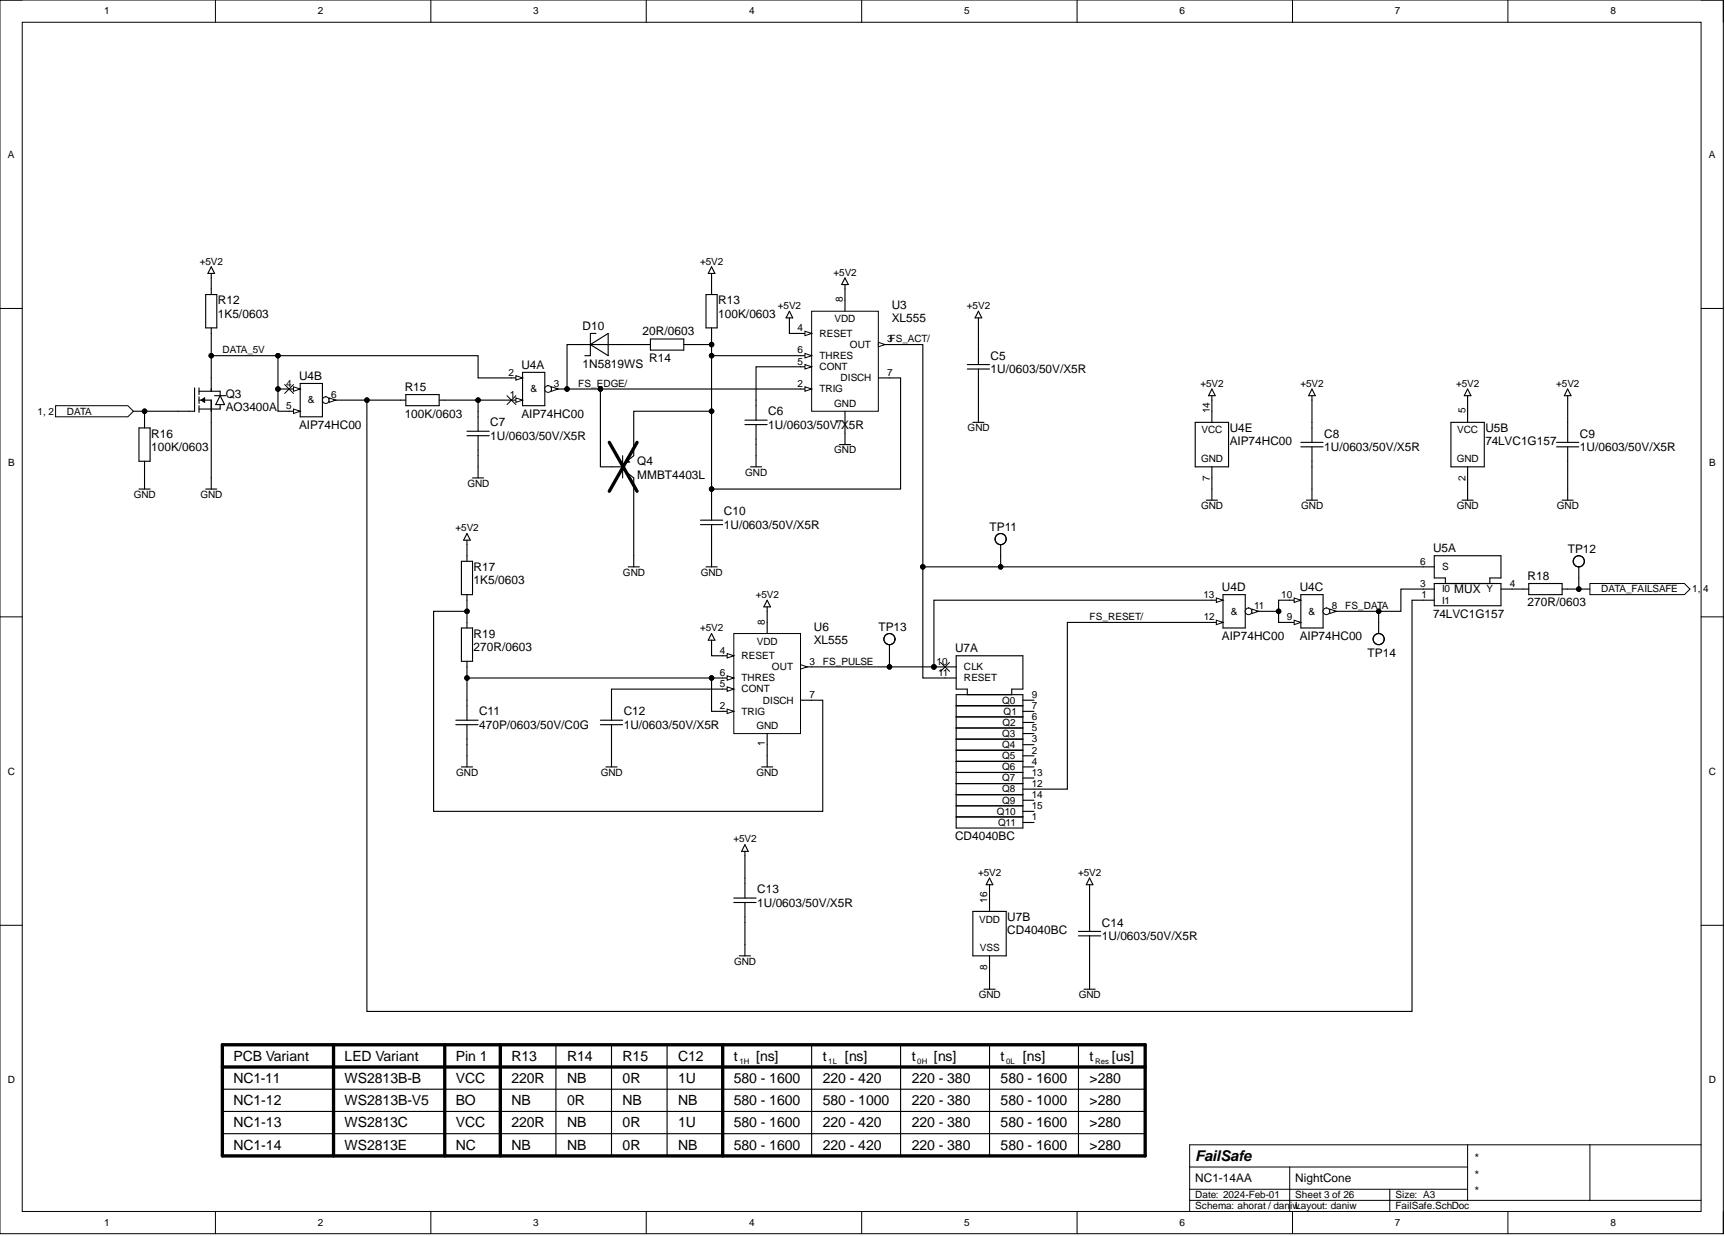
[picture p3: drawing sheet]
<svg xmlns="http://www.w3.org/2000/svg" width="393mm" height="282mm" viewBox="0 0 393 282" stroke-linecap="round" stroke-linejoin="round" font-family="sans-serif">
<g fill="none" stroke="#000" stroke-width=".23">
<path d="M0 0h393v281.3h-393zM0 0h5.1M5.1 5.1h382.8v271.2h-382.8zM49.1 0v5.1M98.2 0v5.1M147.4 0v5.1M196.5 0v5.1M245.6 0v5.1M294.7 0v5.1M343.8 0v5.1M387.9 0h5.1v5.1M0 70.3h5.1"/>
<path d="M387.9 70.3h5.1M0 140.7h5.1M387.9 140.7h5.1M0 211h5.1M387.9 211h5.1M49.1 276.3v5M98.2 276.3v5M147.4 276.3v5M196.5 276.3v5M245.6 276.3v5M271.3 266.1h63.4M271.3 273.7h116.6"/>
<path d="M271.3 271.2h63.4M294.1 266.1v10.2M294.7 276.3v5M316.9 271.2v5.1M334.7 261.1v12.6M343.8 276.3v5M362.5 261.1v12.6M387.9 261.1h-116.6v15.2M393 276.3v5"/>
</g>
<path d="M12.7 92.5h16.5l1.2 1.3-1.2 1.3h-16.5z" fill-rule="evenodd" fill="#fff"/>
<path d="M12.7 92.5h16.5l1.2 1.3-1.2 1.3h-16.5z" fill="none" stroke="#000" stroke-width=".23"/>
<path d="M362.5 133.1h21.6l1.3 1.2-1.3 1.3h-21.6z" fill-rule="evenodd" fill="#fff"/>
<path d="M362.5 133.1h21.6l1.3 1.2-1.3 1.3h-21.6z" fill="none" stroke="#000" stroke-width=".23"/>
<g fill="none" stroke="#000" stroke-width=".25">
<path d="M116.6 91.3h2.6M119.2 84.9h5v7.6h-5zM330.9 96.3h7.6v10.2h-7.6zM334.7 93.8v2.5M334.7 106.5v2.5M324.5 129.3h2.5M324.5 134.3h2.5M324.5 136.9h2.5M327 133.1h15.3v5h-15.3zM329.6 133.1v-1.3h-2.6v-5.1h15.3v5.1h-2.6v1.3M342.3 134.3h2.5M215.5 152.1h2.5"/>
<path d="M215.5 154.6h2.5M218 158.4h15.2v30.4h-15.2zM220.6 158.4v-1.2h-2.6v-7.7h15.2v7.7h-2.5v1.2M233.2 159.7h2.6M218 161h15.2M218 163.5h15.2M218 166h15.2M218 168.6h15.2M218 171.1h15.2M218 173.6h15.2M218 176.2h15.2M218 178.7h15.2"/>
<path d="M233.2 172.4h2.6M233.2 169.8h2.6M233.2 174.9h2.6M233.2 167.3h2.6M233.2 164.8h2.6M233.2 162.2h2.6M233.2 180h2.6M233.2 177.4h2.6M218 181.2h15.2M218 183.8h15.2M218 186.3h15.2M233.2 187.6h2.6"/>
<path d="M233.2 182.5h2.6M233.2 185h2.6M221.8 207.8h7.6v10.2h-7.6zM225.6 205.3v2.5M225.6 218v2.5"/>
</g>
<path d="M117.6 90.7l1.6 .6-1.6 .5z" fill="#fff"/>
<path d="M117.6 90.7l1.6 .6-1.6 .5z" fill="none" stroke="#000" stroke-width=".23"/>
<path d="M116.6 86.2h2.6" fill="none" stroke="#000" stroke-width=".25"/>
<path d="M117.6 85.7l1.6 .5-1.6 .5z" fill="#fff"/>
<path d="M117.6 85.7l1.6 .5-1.6 .5z" fill="none" stroke="#000" stroke-width=".23"/>
<path d="M124.2 88.7h2.6" fill="none" stroke="#000" stroke-width=".25"/>
<circle cx="125" cy="88.7" r=".76" fill="#fff"/>
<circle cx="125" cy="88.7" r=".76" fill="none" stroke="#000" stroke-width=".23"/>
<path d="M125.7 88.2l1.6 .5-1.6 .5z" fill="#fff"/>
<path d="M125.7 88.2l1.6 .5-1.6 .5z" fill="none" stroke="#000" stroke-width=".23"/>
<path d="M65.9 88.7h2.6M68.5 87.4h5v7.7h-5z" fill="none" stroke="#000" stroke-width=".25"/>
<path d="M66.9 88.2l1.6 .5-1.6 .5z" fill="#fff"/>
<path d="M66.9 88.2l1.6 .5-1.6 .5z" fill="none" stroke="#000" stroke-width=".23"/>
<path d="M65.9 93.8h2.6" fill="none" stroke="#000" stroke-width=".25"/>
<path d="M66.9 93.3l1.6 .5-1.6 .5z" fill="#fff"/>
<path d="M66.9 93.3l1.6 .5-1.6 .5z" fill="none" stroke="#000" stroke-width=".23"/>
<path d="M73.5 91.3h2.6" fill="none" stroke="#000" stroke-width=".25"/>
<circle cx="74.3" cy="91.3" r=".76" fill="#fff"/>
<circle cx="74.3" cy="91.3" r=".76" fill="none" stroke="#000" stroke-width=".23"/>
<path d="M75 90.7l1.6 .6-1.6 .5z" fill="#fff"/>
<path d="M75 90.7l1.6 .6-1.6 .5z" fill="none" stroke="#000" stroke-width=".23"/>
<path d="M294.1 136.9h2.5M296.6 135.6h5.1v7.6h-5.1z" fill="none" stroke="#000" stroke-width=".25"/>
<path d="M295.1 136.4l1.5 .5-1.5 .5z" fill="#fff"/>
<path d="M295.1 136.4l1.5 .5-1.5 .5z" fill="none" stroke="#000" stroke-width=".23"/>
<path d="M294.1 141.9h2.5" fill="none" stroke="#000" stroke-width=".25"/>
<path d="M295.1 141.4l1.5 .5-1.5 .6z" fill="#fff"/>
<path d="M295.1 141.4l1.5 .5-1.5 .6z" fill="none" stroke="#000" stroke-width=".23"/>
<path d="M301.7 139.4h2.5" fill="none" stroke="#000" stroke-width=".25"/>
<circle cx="302.5" cy="139.4" r=".76" fill="#fff"/>
<circle cx="302.5" cy="139.4" r=".76" fill="none" stroke="#000" stroke-width=".23"/>
<path d="M303.2 138.9l1.5 .5-1.5 .5z" fill="#fff"/>
<path d="M303.2 138.9l1.5 .5-1.5 .5z" fill="none" stroke="#000" stroke-width=".23"/>
<path d="M276.3 136.9h2.6M278.9 135.6h5.1v7.6h-5.1z" fill="none" stroke="#000" stroke-width=".25"/>
<path d="M277.4 136.4l1.5 .5-1.5 .5z" fill="#fff"/>
<path d="M277.4 136.4l1.5 .5-1.5 .5z" fill="none" stroke="#000" stroke-width=".23"/>
<path d="M276.3 141.9h2.6" fill="none" stroke="#000" stroke-width=".25"/>
<path d="M277.4 141.4l1.5 .5-1.5 .6z" fill="#fff"/>
<path d="M277.4 141.4l1.5 .5-1.5 .6z" fill="none" stroke="#000" stroke-width=".23"/>
<path d="M284 139.4h2.5" fill="none" stroke="#000" stroke-width=".25"/>
<circle cx="284.7" cy="139.4" r=".76" fill="#fff"/>
<circle cx="284.7" cy="139.4" r=".76" fill="none" stroke="#000" stroke-width=".23"/>
<path d="M285.5 138.9l1.5 .5-1.5 .5z" fill="#fff"/>
<path d="M285.5 138.9l1.5 .5-1.5 .5z" fill="none" stroke="#000" stroke-width=".23"/>
<path d="M272.5 96.3h7.6v10.2h-7.6zM276.3 93.8v2.5M276.3 106.5v2.5" fill="none" stroke="#000" stroke-width=".25"/>
<path d="M167.3 144.5h15.2v22.8h-15.2z" fill-rule="evenodd" fill="#fff"/>
<path d="M167.3 144.5h15.2v22.8h-15.2z" fill="none" stroke="#000" stroke-width=".23"/>
<path d="M164.8 162.2h2.5M174.9 167.3v2.5" fill="none" stroke="#000" stroke-width=".25"/>
<path d="M165.8 161.7l1.5 .5-1.5 .5z" fill="#fff"/>
<path d="M165.8 161.7l1.5 .5-1.5 .5z" fill="none" stroke="#000" stroke-width=".23"/>
<path d="M182.5 152.1h2.6" fill="none" stroke="#000" stroke-width=".25"/>
<path d="M182.5 151.6l1.6 .5-1.6 .5z" fill="#fff"/>
<path d="M182.5 151.6l1.6 .5-1.6 .5z" fill="none" stroke="#000" stroke-width=".23"/>
<path d="M164.8 149.5h2.5" fill="none" stroke="#000" stroke-width=".25"/>
<path d="M165.8 149l1.5 .5-1.5 .6z" fill="#fff"/>
<path d="M165.8 149l1.5 .5-1.5 .6z" fill="none" stroke="#000" stroke-width=".23"/>
<path d="M164.8 157.2h2.5" fill="none" stroke="#000" stroke-width=".25"/>
<path d="M165.8 156.6l1.5 .6-1.5 .5z" fill="#fff"/>
<path d="M165.8 156.6l1.5 .6-1.5 .5z" fill="none" stroke="#000" stroke-width=".23"/>
<path d="M164.8 154.6h2.5" fill="none" stroke="#000" stroke-width=".25"/>
<path d="M165.8 154.1l1.5 .5-1.5 .5z" fill="#fff"/>
<path d="M165.8 154.1l1.5 .5-1.5 .5z" fill="none" stroke="#000" stroke-width=".23"/>
<path d="M174.9 141.9v2.6M182.5 159.7h2.6" fill="none" stroke="#000" stroke-width=".25"/>
<path d="M185.1 71h15.2v22.8h-15.2z" fill-rule="evenodd" fill="#fff"/>
<path d="M185.1 71h15.2v22.8h-15.2z" fill="none" stroke="#000" stroke-width=".23"/>
<path d="M182.5 88.7h2.6M192.7 93.8v2.5" fill="none" stroke="#000" stroke-width=".25"/>
<path d="M183.6 88.2l1.5 .5-1.5 .5z" fill="#fff"/>
<path d="M183.6 88.2l1.5 .5-1.5 .5z" fill="none" stroke="#000" stroke-width=".23"/>
<path d="M200.3 78.6h2.5" fill="none" stroke="#000" stroke-width=".25"/>
<path d="M200.3 78.1l1.5 .5-1.5 .5z" fill="#fff"/>
<path d="M200.3 78.1l1.5 .5-1.5 .5z" fill="none" stroke="#000" stroke-width=".23"/>
<path d="M182.5 76h2.6" fill="none" stroke="#000" stroke-width=".25"/>
<path d="M183.6 75.5l1.5 .5-1.5 .6z" fill="#fff"/>
<path d="M183.6 75.5l1.5 .5-1.5 .6z" fill="none" stroke="#000" stroke-width=".23"/>
<path d="M182.5 83.6h2.6" fill="none" stroke="#000" stroke-width=".25"/>
<path d="M183.6 83.1l1.5 .5-1.5 .6z" fill="#fff"/>
<path d="M183.6 83.1l1.5 .5-1.5 .6z" fill="none" stroke="#000" stroke-width=".23"/>
<path d="M182.5 81.1h2.6" fill="none" stroke="#000" stroke-width=".25"/>
<path d="M183.6 80.6l1.5 .5-1.5 .5z" fill="#fff"/>
<path d="M64.9 87.7l2 2M66.9 87.7l-2 2M115.6 90.2l2 2.1M117.6 90.2l-2 2.1M183.6 80.6l1.5 .5-1.5 .5zM214.5 151.1l2 2M216.5 151.1l-2 2" fill="none" stroke="#000" stroke-width=".23"/>
<g fill="none" stroke="#000" stroke-width=".25">
<path d="M46.9 67.2h2.5v7.6h-2.5zM48.2 62.4v1M48.2 65.9v1.3M48.2 74.8v1.2M48.2 60.8l.7 1.6h-1.5zM131.8 78.6h10.2M134.6 78.6l4.1-2.6v5.1zM135.9 76h-1.3v5.1h-1.2M147 78.6h1.3M148.3 77.3h7.6v2.5h-7.6zM155.9 78.6h1.3M161 67.2h2.5v7.6h-2.5z"/>
<path d="M162.3 60.8l.7 1.6h-1.5zM162.3 62.4v1M162.3 65.9v1.3M162.3 74.8v1.2M180 71l.8 1.5h-1.6zM180 72.5v1M192.7 64.9v1M192.7 68.4v2.6M192.7 63.4l.7 1.5h-1.5zM223.1 71l.8 1.5h-1.6zM223.1 72.5v1M223.1 78.6v4.5"/>
<path d="M31.7 97.6h2.5v7.6h-2.5zM33 96.3v1.3M44.4 88.5v5.3h-3.8M45.4 91.3h2.8v5M45.4 88.5v1.5M45.4 90.5v1.5M45.4 92.5v1.5M45.4 89.2h4.8v1M45.9 91.3l.7-.6v1.1zM46.6 91l-.5 .3 .5 .2M48.2 86.2v3M48.9 90.2h2.6"/>
<path d="M50.2 92.3v1h-4.8M50.2 90.2l1 2.1h-2zM91.3 91.3h1.2M92.5 90h7.6v2.5h-7.6zM100.1 91.3h1.3M106.5 98.3h5.1M106.5 99.4h5.1M109 93.8v4.5M109 99.4v4.5M169.9 95.8h5M169.9 96.8h5M172.4 91.3v4.5"/>
<path d="M172.4 96.8v4.6M192.7 98.9v2.5M200.3 86.2h2.5M220.6 83.1h5M220.6 84.2h5M221.8 96.3h2.6M223.1 84.2v4.5M223.1 93.8v2.5M276.3 90.2v1.1M276.3 88.7l.8 1.5h-1.5zM299.2 88.7l.7 1.5h-1.5zM299.2 90.2v1.1"/>
<path d="M299.2 96.3v4.6M334.7 88.7l.7 1.5h-1.5zM334.7 90.2v1.1M357.5 88.7l.7 1.5h-1.5zM357.5 90.2v1.1M357.5 96.3v4.6M31.7 111.5h2.5M33 105.2v1.3M33 109v2.5M46.9 111.5h2.5M48.2 109v2.5M107.7 109h2.6"/>
<path d="M109 106.5v2.5M139.4 106.5h2.6M142 107l2.5 2v2.5M142 103.9v5.1M144.5 101.4v2.5l-2.5 2.1M159.7 118.6h5.1M159.7 119.6h5.1M162.3 114.1v4.5M162.3 119.6v4.6M171.1 106.5h2.6M172.4 103.9v2.6M191.4 101.4h2.5"/>
<path d="M275.1 114.1h2.5M276.3 111.5v2.6M296.6 100.9h5.1M296.6 101.9h5.1M297.9 114.1h2.5M299.2 101.9v4.6M299.2 111.5v2.6M333.4 114.1h2.5M334.7 111.5v2.6M354.9 100.9h5.1M354.9 101.9h5.1M356.2 114.1h2.5"/>
<path d="M357.5 101.9v4.6M357.5 111.5v2.6M105.2 128h2.5v7.6h-2.5zM106.5 121.7l.7 1.5h-1.5zM106.5 123.2v1M106.5 126.7v1.3M106.5 135.6v1.3M161 129.3h2.5M162.3 126.7v2.6M174.9 136.9l.8 1.5h-1.5zM174.9 138.4v1M105.2 143.2h2.5v7.6h-2.5z"/>
<path d="M106.5 141.9v1.3M106.5 150.8v1.3M106.5 159.7v4.5M139.4 159.7v4.5M162.3 146v1M162.3 144.5l.7 1.5h-1.5zM103.9 164.2h5.1M103.9 165.3h5.1M105.2 174.9h2.5M106.5 165.3v4.5M106.5 172.4v2.5M136.9 164.2h5.1"/>
<path d="M136.9 165.3h5.1M138.2 174.9h2.5M139.4 165.3v4.5M139.4 172.4v2.5M173.7 174.9h2.5M174.9 172.4v2.5M169.9 194.2v1M169.9 192.6l.7 1.6h-1.5zM167.3 204.8h5.1M167.3 205.8h5.1M168.6 218h2.5M169.9 200.2v4.6"/>
<path d="M169.9 205.8v4.6M169.9 215.4v2.6M225.6 201.8v1M225.6 200.2l.8 1.6h-1.5zM245.9 212.4h5.1M245.9 213.4h5.1M248.5 200.2l.7 1.6h-1.5zM248.5 201.8v1M248.5 207.8v4.6M248.5 213.4v4.6M126.8 238.3v25.3M139.4 238.3v25.3"/>
<path d="M152.1 238.3v25.3M185.1 238.3v25.3M205.4 238.3v25.3M224.4 225.6h2.5M225.6 223.1v2.5M225.6 238.3v25.3M245.9 238.3v25.3M247.2 225.6h2.5M248.5 223.1v2.5M50.7 248.4h210.4M50.7 253.5h210.4M50.7 258.5h210.4"/>
</g>
<path d="M50.7 238.3h210.4v25.3h-210.4zM76.1 238.3v25.3M101.4 238.3v25.3M114.1 238.3v25.3M164.8 238.3v25.3M50.7 243.3h210.4" fill="none" stroke="#000" stroke-width=".76"/>
<path d="M142.9 104.6l.6 .8h-.9z" fill="#fff"/>
<g fill="none" stroke="#000" stroke-width=".25">
<path d="M48.2 63.4v2.5M48.2 76v5.1M131.8 78.6h-2.5v10.1M142 78.6h5M157.2 78.6h5.1v2.5M162.3 63.4v2.5M162.3 76v2.6M180 73.5v2.5h2.5M192.7 65.9v2.5M202.8 78.6h7.6v50.7h114.1M223.1 73.5v5.1M30.4 93.8h10.2"/>
<path d="M33 93.8v2.5M48.2 96.3v12.7M63.4 81.1h-15.2v5.1M63.4 88.7h2.5M76.1 91.3h15.2M83.7 91.3v139.4h238.3v-93.8h2.5M101.4 91.3h15.2M109 91.3v2.5M116.6 86.2h-7.6v-5.1h-45.6v12.7h2.5M126.8 88.7h55.7M136.9 88.7v17.8h2.5M162.3 93.8h-17.8v7.6"/>
<path d="M182.5 83.6h-10.1v7.7M182.5 81.1h-20.2v33M192.7 96.3v2.6M202.8 86.2h2.6v25.3h-43.1M223.1 88.7v5.1M276.3 91.3v2.5M299.2 91.3v5M334.7 91.3v2.5M357.5 91.3v5M33 106.5v2.5M109 103.9v2.6M142.9 104.6l.6 .8h-.9z"/>
<path d="M144.5 111.5v17.8M172.4 101.4v2.5M276.3 109v2.5M299.2 106.5v5M334.7 109v2.5M357.5 106.5v5M106.5 139.4h-7.6v45.6h88.7v-25.3h-2.5M106.5 136.9v5M106.5 124.2v2.5M143.2 129.3h2.6M162.3 124.2v2.5M174.9 139.4v2.5"/>
<path d="M210.4 129.3v25.3h5.1M228.2 124.2v5.1M276.3 136.9h-63.3v15.2M286.5 139.4h5.1M294.1 136.9h-2.5v5h2.5M314.4 139.4v5.1M324.5 134.3h-5.1v5.1h-15.2M344.8 134.3h3.8M348.6 133.1h7.6v2.5h-7.6zM356.2 134.3h6.3M360 129.3v5M106.5 152.1v2.5"/>
<path d="M162.3 147v2.5h2.5M162.3 154.6v7.6h2.5M164.8 157.2h-25.4v2.5M164.8 154.6h-58.3v5.1M185.1 152.1h27.9M202.8 147v5.1M213 152.1h2.5M276.3 141.9h-32.9v38.1h-7.6M106.5 169.8v2.6M139.4 169.8v2.6M174.9 169.8v2.6M169.9 195.2v5"/>
<path d="M169.9 210.4v5M225.6 202.8v2.5M248.5 202.8v5M248.5 218v5.1M225.6 220.5v2.6"/>
<circle cx="228.2" cy="122.9" r="1.27"/>
<circle cx="360" cy="128" r="1.27"/>
<circle cx="202.8" cy="145.7" r="1.27"/>
<circle cx="314.4" cy="145.7" r="1.27"/>
</g>
<path d="M138.9 100.9l6.4 11.1M145.3 100.9l-6.4 11.1" fill="none" stroke="#000" stroke-width=".76"/>
<g fill="#000">
<circle cx="162.3" cy="78.6" r=".51"/>
<circle cx="33" cy="93.8" r=".51"/>
<circle cx="48.2" cy="81.1" r=".51"/>
<circle cx="63.4" cy="81.1" r=".51"/>
<circle cx="63.4" cy="88.7" r=".51"/>
<circle cx="83.7" cy="91.3" r=".51"/>
<circle cx="109" cy="91.3" r=".51"/>
<circle cx="129.3" cy="88.7" r=".51"/>
<circle cx="136.9" cy="88.7" r=".51"/>
<circle cx="162.3" cy="81.1" r=".51"/>
<circle cx="162.3" cy="93.8" r=".51"/>
<circle cx="162.3" cy="111.5" r=".51"/>
<circle cx="106.5" cy="139.4" r=".51"/>
<circle cx="210.4" cy="129.3" r=".51"/>
<circle cx="228.2" cy="129.3" r=".51"/>
<circle cx="291.6" cy="139.4" r=".51"/>
<circle cx="314.4" cy="139.4" r=".51"/>
<circle cx="360" cy="134.3" r=".51"/>
<circle cx="106.5" cy="154.6" r=".51"/>
<circle cx="162.3" cy="154.6" r=".51"/>
<circle cx="202.8" cy="152.1" r=".51"/>
<circle cx="213" cy="152.1" r=".51"/>
</g>
<g fill="none" stroke="#000" stroke-width=".23">
<circle cx="162.3" cy="78.6" r=".51"/>
<circle cx="33" cy="93.8" r=".51"/>
<circle cx="48.2" cy="81.1" r=".51"/>
<circle cx="63.4" cy="81.1" r=".51"/>
<circle cx="63.4" cy="88.7" r=".51"/>
<circle cx="83.7" cy="91.3" r=".51"/>
<circle cx="109" cy="91.3" r=".51"/>
<circle cx="129.3" cy="88.7" r=".51"/>
<circle cx="136.9" cy="88.7" r=".51"/>
<circle cx="162.3" cy="81.1" r=".51"/>
<circle cx="162.3" cy="93.8" r=".51"/>
<circle cx="162.3" cy="111.5" r=".51"/>
<circle cx="106.5" cy="139.4" r=".51"/>
<circle cx="210.4" cy="129.3" r=".51"/>
<circle cx="228.2" cy="129.3" r=".51"/>
<circle cx="291.6" cy="139.4" r=".51"/>
<circle cx="314.4" cy="139.4" r=".51"/>
<circle cx="360" cy="134.3" r=".51"/>
<circle cx="106.5" cy="154.6" r=".51"/>
<circle cx="162.3" cy="154.6" r=".51"/>
<circle cx="202.8" cy="152.1" r=".51"/>
<circle cx="213" cy="152.1" r=".51"/>
</g>
<text font-size="3.4" x="272.5" y="264.9">FailSafe</text>
<g font-size="3.2">
<text x="53.2" y="241.9">PCB Variant</text>
<text x="78.6" y="241.9">LED Variant</text>
<text x="103.9" y="241.9">Pin 1</text>
<text x="116.6" y="241.9">R13</text>
<text x="129.3" y="241.9">R14</text>
<text x="142" y="241.9">R15</text>
<text x="154.7" y="241.9">C12</text>
<text x="167.3" y="241.9">t</text>
<text x="172.4" y="241.9">[ns]</text>
<text x="187.6" y="241.9">t</text>
<text x="192.7" y="241.9">[ns]</text>
<text x="207.9" y="241.9">t</text>
<text x="213" y="241.9">[ns]</text>
<text x="228.2" y="241.9">t</text>
<text x="233.2" y="241.9">[ns]</text>
<text x="248.5" y="241.9">t</text>
<text x="253.5" y="241.9">[us]</text>
<text x="53.2" y="247">NC1-11</text>
<text x="78.6" y="247">WS2813B-B</text>
<text x="103.9" y="247">VCC</text>
<text x="116.6" y="247">220R</text>
<text x="129.3" y="247">NB</text>
<text x="142" y="247">0R</text>
<text x="154.7" y="247">1U</text>
<text x="167.3" y="247">580 - 1600</text>
<text x="187.6" y="247">220 - 420</text>
<text x="207.9" y="247">220 - 380</text>
<text x="228.2" y="247">580 - 1600</text>
<text x="248.5" y="247">&gt;280</text>
<text x="53.2" y="252">NC1-12</text>
<text x="53.2" y="257.1">NC1-13</text>
<text x="78.6" y="252">WS2813B-V5</text>
<text x="78.6" y="257.1">WS2813C</text>
<text x="103.9" y="252">BO</text>
<text x="103.9" y="257.1">VCC</text>
<text x="116.6" y="252">NB</text>
<text x="116.6" y="257.1">220R</text>
<text x="129.3" y="252">0R</text>
<text x="129.3" y="257.1">NB</text>
<text x="142" y="252">NB</text>
<text x="142" y="257.1">0R</text>
<text x="154.7" y="252">NB</text>
<text x="154.7" y="257.1">1U</text>
<text x="167.3" y="252">580 - 1600</text>
<text x="167.3" y="257.1">580 - 1600</text>
<text x="187.6" y="252">580 - 1000</text>
<text x="187.6" y="257.1">220 - 420</text>
<text x="207.9" y="252">220 - 380</text>
<text x="207.9" y="257.1">220 - 380</text>
<text x="228.2" y="252">580 - 1000</text>
<text x="228.2" y="257.1">580 - 1600</text>
<text x="248.5" y="252">&gt;280</text>
<text x="248.5" y="257.1">&gt;280</text>
<text x="53.2" y="262.2">NC1-14</text>
<text x="78.6" y="262.2">WS2813E</text>
<text x="103.9" y="262.2">NC</text>
<text x="116.6" y="262.2">NB</text>
<text x="129.3" y="262.2">NB</text>
<text x="142" y="262.2">0R</text>
<text x="154.7" y="262.2">NB</text>
<text x="167.3" y="262.2">580 - 1600</text>
<text x="187.6" y="262.2">220 - 420</text>
<text x="207.9" y="262.2">220 - 380</text>
<text x="228.2" y="262.2">580 - 1600</text>
<text x="248.5" y="262.2">&gt;280</text>
</g>
<g font-size="2.7">
<text x="49.7" y="69.4">R12</text>
<text x="163.8" y="69.4">R13</text>
<text x="203.3" y="70.4">U3</text>
<text x="49.7" y="72.4">1K5/0603</text>
<text x="132.8" y="75.2">D10</text>
<text x="146.5" y="76.5">20R/0603</text>
<text x="163.8" y="72.4">100K/0603</text>
<text x="203.3" y="73.4">XL555</text>
<text x="132.8" y="83.8">1N5819WS</text>
<text x="148.1" y="82.5">R14</text>
<text x="225.9" y="82">C5</text>
<text x="68.2" y="86.6">U4B</text>
<text x="92.3" y="89.1">R15</text>
<text x="118.9" y="84.1">U4A</text>
<text x="225.9" y="85.1">1U/0603/50V/X5R</text>
<text x="51.5" y="90.7">Q3</text>
<text x="51.5" y="93.7">AO3400A</text>
<text x="92.3" y="95.2">100K/0603</text>
<text x="118.9" y="95.2">AIP74HC00</text>
<text x="175.2" y="94.7">C6</text>
<text x="34.5" y="99.8">R16</text>
<text x="68.2" y="97.8">AIP74HC00</text>
<text x="111.8" y="97.3">C7</text>
<text x="111.8" y="100.3">1U/0603/50V/X5R</text>
<text x="175.2" y="97.8">1U/0603/50V/X5R</text>
<text x="280.4" y="98.5">U4E</text>
<text x="280.4" y="101.6">AIP74HC00</text>
<text x="302" y="99.8">C8</text>
<text x="338.7" y="98.5">U5B</text>
<text x="338.7" y="101.6">74LVC1G157</text>
<text x="360.3" y="99.8">C9</text>
<text x="34.5" y="102.8">100K/0603</text>
<text x="145.3" y="106.1">Q4</text>
<text x="302" y="102.8">1U/0603/50V/X5R</text>
<text x="360.3" y="102.8">1U/0603/50V/X5R</text>
<text x="145.3" y="109.2">MMBT4403L</text>
<text x="165" y="117.5">C10</text>
<text x="165" y="120.6">1U/0603/50V/X5R</text>
<text x="225.6" y="121.1">TP11</text>
<text x="326.8" y="125.9">U5A</text>
<text x="108" y="130.2">R17</text>
<text x="357.5" y="126.1">TP12</text>
<text x="108" y="133.2">1K5/0603</text>
<text x="278.6" y="134.8">U4D</text>
<text x="296.4" y="134.8">U4C</text>
<text x="331.6" y="135.3">MUX</text>
<text x="348.3" y="132.2">R18</text>
<text x="185.6" y="143.9">U6</text>
<text x="200.3" y="143.9">TP13</text>
<text x="326.8" y="140.8">74LVC1G157</text>
<text x="348.3" y="138.3">270R/0603</text>
<text x="108" y="145.4">R19</text>
<text x="108" y="148.4">270R/0603</text>
<text x="185.6" y="146.9">XL555</text>
<text x="217.8" y="148.7">U7A</text>
<text x="278.6" y="145.9">AIP74HC00</text>
<text x="296.4" y="145.9">AIP74HC00</text>
<text x="311.8" y="149.7">TP14</text>
<text x="109.3" y="163.2">C11</text>
<text x="109.3" y="166.2">470P/0603/50V/C0G</text>
<text x="142.2" y="163.2">C12</text>
<text x="142.2" y="166.2">1U/0603/50V/X5R</text>
<text x="217.8" y="191.5">CD4040BC</text>
<text x="172.7" y="203.7">C13</text>
<text x="172.7" y="206.7">1U/0603/50V/X5R</text>
<text x="229.7" y="210">U7B</text>
<text x="229.7" y="213.1">CD4040BC</text>
<text x="251.2" y="211.3">C14</text>
<text x="251.2" y="214.3">1U/0603/50V/X5R</text>
<text x="272.5" y="269.6">NC1-14AA</text>
<text x="295.4" y="269.6">NightCone</text>
<text x="335.9" y="265">*</text>
<text x="335.9" y="268.8">*</text>
<text x="335.9" y="272.6">*</text>
</g>
<g font-size="2.3">
<text x="23.7" y="3.3">1</text>
<text x="72.5" y="3.3">2</text>
<text x="121.6" y="3.3">3</text>
<text x="170.8" y="3.3">4</text>
<text x="219.9" y="3.3">5</text>
<text x="269" y="3.3">6</text>
<text x="318.1" y="3.3">7</text>
<text x="367.3" y="3.3">8</text>
<text x="1.8" y="36">A</text>
<text x="389.7" y="36">A</text>
<text x="45.6" y="60.3">+5V2</text>
<text x="159.6" y="60.3">+5V2</text>
<text x="190.1" y="62.9">+5V2</text>
<text x="177.4" y="70.5">+5V2</text>
<text x="192.2" y="68.9" transform="rotate(-90 192.2 68.9)">8</text>
<text x="220.5" y="70.5">+5V2</text>
<text x="181.9" y="75.5">4</text>
<text x="186.8" y="76.8">RESET</text>
<text x="190.3" y="73.5">VDD</text>
<text x="50.7" y="80.6">DATA_5V</text>
<text x="181.9" y="83.1">5</text>
<text x="181.9" y="80.6">6</text>
<text x="186.8" y="81.9">THRES</text>
<text x="193.8" y="79.3">OUT</text>
<text x="202.3" y="78.1">3FS_ACT/</text>
<text x="65.2" y="88.2">4</text>
<text x="115.9" y="85.7">2</text>
<text x="120.9" y="89.5">&amp;</text>
<text x="126.3" y="88.2">3</text>
<text x="131.8" y="88.2">FS_EDGE/</text>
<text x="181.9" y="88.2">2</text>
<text x="186.8" y="89.5">TRIG</text>
<text x="186.8" y="84.4">CONT</text>
<text x="191.7" y="86.9">DISCH</text>
<text x="202.3" y="85.7">7</text>
<text x="273.7" y="88.2">+5V2</text>
<text x="296.5" y="88.2">+5V2</text>
<text x="332" y="88.2">+5V2</text>
<text x="354.9" y="88.2">+5V2</text>
<text x="8.5" y="94.5">1, 2</text>
<text x="15.2" y="94.5">DATA</text>
<text x="65.2" y="93.3">5</text>
<text x="70.2" y="92">&amp;</text>
<text x="75.6" y="90.7">6</text>
<text x="116.3" y="90.7">1</text>
<text x="190.2" y="92.8">GND</text>
<text x="275.8" y="94.3" transform="rotate(-90 275.8 94.3)">14</text>
<text x="334.1" y="94.3" transform="rotate(-90 334.1 94.3)">5</text>
<text x="192.2" y="96.7" transform="rotate(-90 192.2 96.7)">1</text>
<text x="220.7" y="98.3">GND</text>
<text x="274" y="98.9">VCC</text>
<text x="332.3" y="98.9">VCC</text>
<text x="1.9" y="106.3">B</text>
<text x="190.2" y="103.4">GND</text>
<text x="273.9" y="105.4">GND</text>
<text x="332.2" y="105.4">GND</text>
<text x="389.8" y="106.3">B</text>
<text x="30.5" y="113.6">GND</text>
<text x="45.7" y="113.6">GND</text>
<text x="106.6" y="111">GND</text>
<text x="169.9" y="108.5">GND</text>
<text x="275.8" y="109.7" transform="rotate(-90 275.8 109.7)">7</text>
<text x="334.1" y="109.7" transform="rotate(-90 334.1 109.7)">2</text>
<text x="273.9" y="116.1">GND</text>
<text x="296.7" y="116.1">GND</text>
<text x="332.2" y="116.1">GND</text>
<text x="355" y="116.1">GND</text>
<text x="103.9" y="121.2">+5V2</text>
<text x="142.1" y="131.3">GND</text>
<text x="159.8" y="131.3">GND</text>
<text x="323.8" y="128.8">6</text>
<text x="328.8" y="130">S</text>
<text x="172.3" y="136.4">+5V2</text>
<text x="274.4" y="136.4">13</text>
<text x="292.1" y="136.4">10</text>
<text x="323.8" y="133.8">3</text>
<text x="324.2" y="136.4">1</text>
<text x="328.8" y="135.1">I0</text>
<text x="328.8" y="137.6">I1</text>
<text x="339" y="135.1">Y</text>
<text x="344.3" y="133.8">4</text>
<text x="365.1" y="135.1">DATA_FAILSAFE</text>
<text x="385.9" y="135.1">1,</text>
<text x="388.4" y="135.1">4</text>
<text x="159.6" y="144">+5V2</text>
<text x="174.4" y="142.5" transform="rotate(-90 174.4 142.5)">8</text>
<text x="248.5" y="141.4">FS_RESET/</text>
<text x="274.5" y="141.4">12</text>
<text x="280.7" y="140.2">&amp;</text>
<text x="286" y="138.9">11</text>
<text x="293.4" y="141.4">9</text>
<text x="298.4" y="140.2">&amp;</text>
<text x="303.7" y="138.9">8</text>
<text x="306.8" y="138.9">FS_DATA</text>
<text x="164.1" y="149">4</text>
<text x="172.6" y="147">VDD</text>
<text x="164.1" y="154.1">6</text>
<text x="169.1" y="150.3">RESET</text>
<text x="169.1" y="155.4">THRES</text>
<text x="176" y="152.8">OUT</text>
<text x="184.6" y="151.6">3</text>
<text x="187.6" y="151.6">FS_PULSE</text>
<text x="213.6" y="151.6">10</text>
<text x="213.9" y="154.1">11</text>
<text x="219.8" y="152.8">CLK</text>
<text x="219.8" y="155.4">RESET</text>
<text x="164.1" y="161.7">2</text>
<text x="164.1" y="156.6">5</text>
<text x="169.1" y="157.9">CONT</text>
<text x="173.9" y="160.4">DISCH</text>
<text x="184.6" y="159.2">7</text>
<text x="228.5" y="160.4">Q0</text>
<text x="235.3" y="161.7">7</text>
<text x="235.3" y="159.2">9</text>
<text x="169.1" y="163">TRIG</text>
<text x="172.5" y="166.3">GND</text>
<text x="228.6" y="165.5">Q2</text>
<text x="228.9" y="163">Q1</text>
<text x="235.3" y="166.8">5</text>
<text x="235.3" y="164.2">6</text>
<text x="174.4" y="170.2" transform="rotate(-90 174.4 170.2)">1</text>
<text x="228.5" y="173.1">Q5</text>
<text x="228.5" y="170.6">Q4</text>
<text x="228.5" y="168.1">Q3</text>
<text x="235.3" y="171.9">2</text>
<text x="235.3" y="169.3">3</text>
<text x="1.8" y="176.7">C</text>
<text x="104" y="176.9">GND</text>
<text x="137" y="176.9">GND</text>
<text x="172.5" y="176.9">GND</text>
<text x="228.5" y="175.7">Q6</text>
<text x="228.5" y="178.2">Q7</text>
<text x="235.3" y="174.4">4</text>
<text x="235.3" y="179.5">12</text>
<text x="235.3" y="176.9">13</text>
<text x="389.7" y="176.7">C</text>
<text x="227.3" y="185.8">Q10</text>
<text x="228.5" y="180.7">Q8</text>
<text x="228.5" y="183.3">Q9</text>
<text x="235.3" y="182">14</text>
<text x="235.3" y="184.5">15</text>
<text x="227.6" y="188.3">Q11</text>
<text x="235.3" y="187.1">1</text>
<text x="167.2" y="192.1">+5V2</text>
<text x="223" y="199.7">+5V2</text>
<text x="245.8" y="199.7">+5V2</text>
<text x="225.1" y="205.8" transform="rotate(-90 225.1 205.8)">16</text>
<text x="223.3" y="210.4">VDD</text>
<text x="167.4" y="220">GND</text>
<text x="223.4" y="217">VSS</text>
<text x="225.1" y="221.2" transform="rotate(-90 225.1 221.2)">8</text>
<text x="223.2" y="227.6">GND</text>
<text x="246" y="227.6">GND</text>
<text x="1.8" y="247">D</text>
<text x="389.7" y="247">D</text>
<text x="272.5" y="273.2">Date: 2024-Feb-01</text>
<text x="272.5" y="275.8">Schema: ahorat / daniwLayout: daniw</text>
<text x="295.4" y="273.2">Sheet 3 of 26</text>
<text x="318.2" y="275.8">FailSafe.SchDoc</text>
<text x="318.2" y="273.2">Size: A3</text>
<text x="23.7" y="279.6">1</text>
<text x="72.5" y="279.6">2</text>
<text x="121.6" y="279.6">3</text>
<text x="170.8" y="279.6">4</text>
<text x="219.9" y="279.6">5</text>
<text x="269" y="279.6">6</text>
<text x="318.1" y="279.6">7</text>
<text x="367.3" y="279.6">8</text>
</g>
<g font-size="1.8">
<text x="168.6" y="242.7">1H</text>
<text x="188.9" y="242.7">1L</text>
<text x="209.2" y="242.7">0H</text>
<text x="229.4" y="242.7">0L</text>
<text x="249.7" y="242.7">Res</text>
</g>
</svg>
